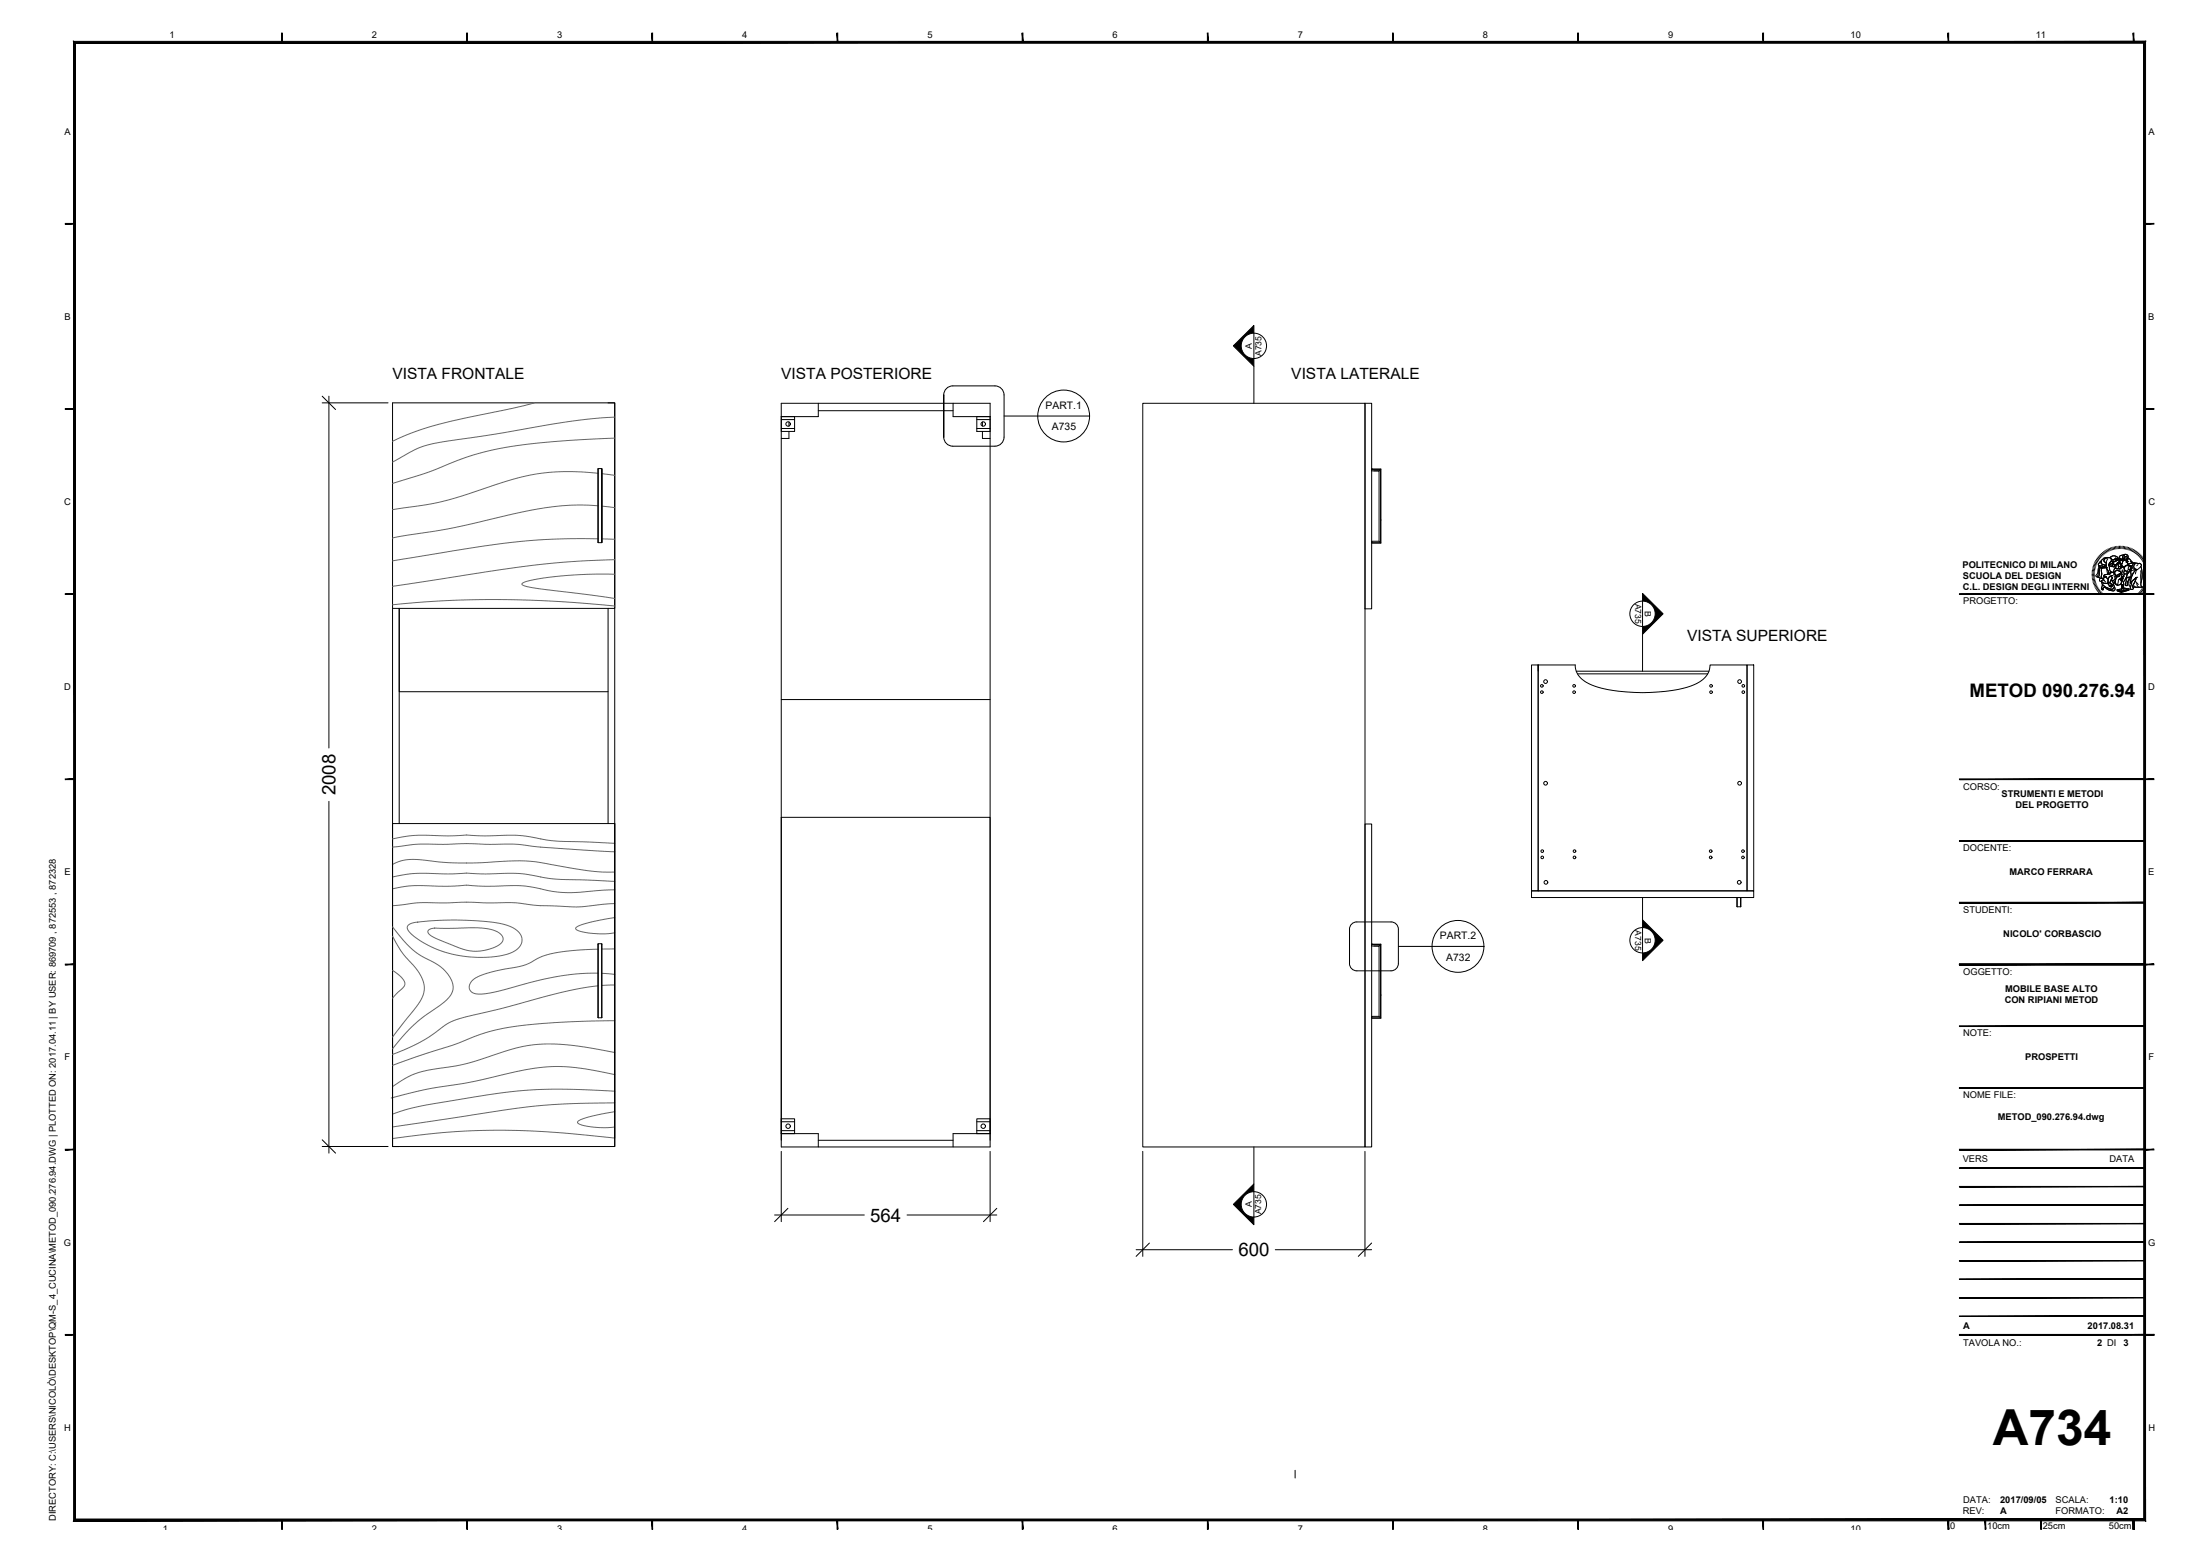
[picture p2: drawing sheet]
<svg xmlns="http://www.w3.org/2000/svg" width="594mm" height="420mm" viewBox="0 0 594 420" stroke-linecap="round" stroke-linejoin="round" font-family="sans-serif">
<!-- layer: Livello 1 -->
<g fill="none" stroke="#000" stroke-width=".27">
<path d="M164.2 108.8h1.8v200.8M211 108.9h56.4v200.8h-56.4zM211 113.3h3.6M211 115.7h3.6M211.1 112.5h3.5v4h-3.6M213 116.5v1.9h-2M213 113.9v1.2M221 108.9v3.6h-10M221 110.9h36.4M257.4 108.9v3.6h10M263.8 113.3h3.6M263.8 115.7h3.6"/>
<path d="M265.3 116.5v1.9h2.1M265.3 113.9v1.2M267.3 112.5h-3.5v4h3.6M308.6 108.9h60v200.8h-60zM368.6 108.9h1.8v55.5h-1.8zM161.6 126.5v20M162.5 126.5v20M162.5 126.6h-1.1v13v6.8h1.1M162.5 126.6v19.8M370.4 126.6h2.5v20h-2.5v-.4h2M370.4 126.6h.1M370.4 126.8h2.4v19.8h-2.4"/>
<path d="M370.4 126.6v.5h2l.5-.5M371 127.1h1.4v19.1l.5 .4M372.9 140.4h.1M564.9 155.1h.7M564.9 154.7l.7 .1M564.9 154.4h.7M565 154l.6 .1M565 153.7l.7 .1M565.1 153.3l.7 .2M565.2 153l.6 .2M565.3 152.6l.6 .3M565.4 152.3l.7 .3"/>
<path d="M565.6 152l.6 .3M565.6 155.4l-.7 .1M565.6 155.8h-.7M565.6 156.1l-.6 .1M565.7 156.4l-.7 .1M565.7 151.7l.6 .3M565.8 156.7l-.7 .2M565.8 157l-.6 .2M565.9 151.3l.6 .4M565.9 157.3l-.6 .3M566 157.6l-.6 .3M566.1 151l.6 .4"/>
<path d="M566.2 157.9l-.6 .3M566.3 150.7l.5 .4M566.3 158.2l-.6 .3M566.5 158.5l-.6 .4M566.5 150.4l.5 .5M566.6 158.8l-.6 .4M566.7 150.2l.5 .4M566.8 152.7h.1M566.8 152.7l.1 .5M566.8 159.1l-.6 .4M566.9 153.2l-.1-.5 .7 .1a.83 .83 0 0 0 1.2-.1l.1 .6M566.9 153.2h.1"/>
<path d="M566.9 149.9l.5 .5M567 153.2l-.3 .6-.1 1.3-.4 .7 .4 .1M567 153.2h.1M567 153.2l-.3 .2-.3 1.3-.5 .8 .3 .3M567 153.2l1.8 .1M567 159.3l-.5 .5M567.2 151.7l.2-.2v.3a.81 .81 0 0 0 .9 .8l.4 .1-.2 .1a.74 .74 0 0 1-1 0l-.4 .1a.51 .51 0 0 1-.5-.5 .51 .51 0 0 1 .4-.5zM567.2 149.7l.5 .4M567.2 159.6l-.5 .4M567.2 153.3h.5l-.3 .6 .1 2.1-.2 .1a.43 .43 0 0 1-.6-.1 .43 .43 0 0 1 .1-.6l.1-1.4zM567.2 153.3l-.3 .6v1.4l-.3 .6 .8 .2M567.4 151.5l-.5 .5a.44 .44 0 0 0-.3 .6 .44 .44 0 0 0 .5 .3l.6-.1a.65 .65 0 0 0 1-.1"/>
<path d="M567.4 159.8l-.5 .5M567.4 156.9h.1M567.4 156.9h.1a1.23 1.23 0 0 0 1.8 .5M567.5 149.4l.4 .5M567.5 156.9a1.21 1.21 0 0 0 1.8 .5M567.5 156.1h.1M567.6 151.2l.5-.5 1.3-.1a.99 .99 0 0 0-1.2 1l.6 .3-.1 .8-.6-.2a.66 .66 0 0 1-.7-.7zM567.6 157.2l.1 .6 .7 .6 2 .9M567.6 157.2l.7 .3 1-.1 .3 1 .3-.2 .2 .3-.1-.5 .3 .4v-.3M567.6 157.2h.1M567.7 153.3l-.3 .6 .1 2.2M567.7 149.2l.5 .5"/>
<path d="M567.8 157.9l-.1 .2a.85 .85 0 0 0 0 1.2l.3-.2-.2-.1a.49 .49 0 0 1 .5-.4 .49 .49 0 0 1 .5 .3l.8 .5a1.04 1.04 0 0 0 1.5-.2l-.2-.7M567.8 157.9l.7 .6 1.4 .6 .7-.1 .3-.5a.65 .65 0 0 1 .1 .9 .65 .65 0 0 1-1 .1l-1.2-.6a.44 .44 0 0 0-.5-.3 .44 .44 0 0 0-.4 .4v.2l-.2 .1a.82 .82 0 0 1 0-1.2zM568 156.3h-.1a.5 .5 0 0 0-.7-.1 .5 .5 0 0 0 0 .8 .72 .72 0 0 1 .8-.4 .72 .72 0 0 1 .6 .5v.1M568 149l.4 .5M568.3 148.8l.4 .5M568.4 150.9l.8-.3a.73 .73 0 0 1 1 .5 .73 .73 0 0 1-.6 .9l-.2 .5 .1 .4a1.43 1.43 0 0 0 .6 1.5l.2 .2-.5 .1-.1 .3-.4-.1 .1-.5-.6-1.1v-1.3a.65 .65 0 0 1-.6-.5 .65 .65 0 0 1 .2-.6zM568.5 155.6l.8 .8M568.6 155.7l-.6 .5 .1 .4M568.6 155.7l.7 .7 .1-.2a.53 .53 0 0 1 .5-.6 .53 .53 0 0 1 .5 .6l-.4 .5 .4 .1M568.6 155.7h.1M568.6 155.7l.1 .2a.73 .73 0 0 1 .5 1l.1 .5M568.6 155.7l-.6 .5 .1 .4-.7 .3"/>
<path d="M568.6 148.6l.3 .5M568.6 152.7l-.5-.2a.67 .67 0 0 1-.7-.7l.1-.5 .5-.5 .8-.3a.82 .82 0 0 1 1.1 .2 .82 .82 0 0 1-.1 1.1 .92 .92 0 0 0-.2 1.4 1.1 1.1 0 0 0 .7 1.4l-.5 .1M568.8 153.3h.1M568.8 153.3l.6 1.1v.5l-.4 .2a.72 .72 0 0 0-.9 .6l.2 .2-.3 .4-.5-.2M568.8 153.3a1.02 1.02 0 0 0-1.3 .5v2.3M568.9 148.4l.3 .6M568.9 153.6l.3 1.4M569.2 150.9l-.4 .9v1.3l.6 1.3v.5l.3 .1 .1-.3M569.2 148.2l.3 .6M569.3 157.4v-1a.59 .59 0 0 1 .4-.8 .59 .59 0 0 1 .7 .5l-.7 1.3 .8 .7-.4-.1 .2 .4-.3-.4M569.3 157.4h.1M569.3 157.4l.1 .4 .3 .3-.1 .3 .3-.2"/>
<path d="M569.3 154.9l-.3 .2a.6 .6 0 0 0-.6 .1 .6 .6 0 0 0-.2 .6l.1 .1M569.4 150.6a1.01 1.01 0 0 0-1.2 1l.5 .3M569.6 148.1l.2 .6M569.7 155.7a.47 .47 0 0 1 .7 .1 .47 .47 0 0 1-.3 .7l-.4 .9 .8 .7-.4-.2 .2 .5-.3-.4 .1 .5-.2-.3-.3 .2 .1-.3-.4-.5v-1.2zM569.7 152.4a.56 .56 0 0 0 .8 .6M569.8 150.6h.1M569.8 150.6l.7-.5 1.1 .2a.3 .3 0 0 1 .3 .4 .3 .3 0 0 1-.5 .1l-.1-.1-.6 .4-.6-.1M569.8 154.7h.1M569.8 154.7l-.1 .3-.7 .1a.72 .72 0 0 0-.9 .6l.2 .2 .3-.2M569.9 158.2h.1M569.9 147.9l.2 .7M570 158l.1 .5-.2-.3"/>
<path d="M570 158h.1M570 150.4l1-.3 .8 .4a.22 .22 0 0 1 .1 .2 .22 .22 0 0 1-.3 .2l-.3-.2-.5 .4h-.3l-.7-.5zM570 156.8l-.3 .6 .8 .7-.4-.2 .2 .2M570 156.8h.1M570.1 156.7l.3 .1M570.1 156.7l-.1 .1M570.1 156.7h.1M570.1 156.7l.3 .1 .4 1a.79 .79 0 0 1 0 1 .79 .79 0 0 1-.9 .3l-1.5-.7-.7-.6-.1-.6M570.2 147.8l.2 .7M570.3 158.1h.1M570.3 155.4l-.5 .2M570.3 155.4h.1"/>
<path d="M570.3 155.4h.2M570.3 154.5l-.5 .2M570.3 154.5h.1M570.3 154.5l.6 .3M570.3 154.5l.7 .3 .4 .9M570.4 152.1h.1M570.4 152.1l.3 .3M570.4 156.8h.1M570.4 156.8l.4 1a.79 .79 0 0 1 0 1 .79 .79 0 0 1-.9 .3M570.4 152.1l-.7 .3a.59 .59 0 0 0 .8 .6l-.2-.3 .3-.3M570.4 152.1l-1 .5M570.5 152.4l.8 .1-.3 .1a.38 .38 0 0 1-.4 .5 .38 .38 0 0 1-.2-.6z"/>
<path d="M570.5 152.1l.2 .3M570.5 151.9h.1M570.5 151.9l-.1 .2M570.6 147.7l.1 .7M570.6 152.4h.1M570.6 151.5l-.9 .4-.3 .7 1-.5M570.6 151.5h.1M570.6 151.5l-.1 .4M570.6 151.5l-.3 .5M570.7 152.4h.1M570.7 155.1l.8 .4M570.8 152.4a.33 .33 0 0 0-.4 .3 .33 .33 0 0 0 .4 .3 .33 .33 0 0 0 .2-.4l.3-.1h-.6"/>
<path d="M570.9 155.5l.2 .5-.1 .5M570.9 154.8h.1M570.9 154.8l.6 1M570.9 154.7l.2-.4a.9 .9 0 0 1 1.3 0l.2 .3a.26 .26 0 0 1 .1 .4 .26 .26 0 0 1-.4 0l-.9 .4M570.9 147.6l.2 .7M570.9 157.4l.8 .6M571 154.4l.5-.4 .6 .1 .5 .4a.3 .3 0 0 1 .1 .4 .3 .3 0 0 1-.4 .1l-.3 .2a.51 .51 0 0 1-.6 .3 .51 .51 0 0 1-.4-.5zM571 156.5l-.6 .3M571 156.5h.1M571.1 151.4l.1 .1M571.2 151.5h.1M571.2 151.5l-.2 .2-.4-.2-.6 .1"/>
<path d="M571.2 151l.2 .2M571.2 153.3h.1M571.2 153.3l-.4 .6v.8M571.2 156.7l.1 1M571.3 147.6l.1 .6M571.3 157.7h.1M571.3 151.1v.1M571.3 151.4h.1M571.3 151.4l-.3 .3-.4-.2-.5 .1M571.4 155.4l1.1-.4-.1 .5-.5 .2-.5-.1zM571.4 156.2l-.3 .9-.4 .5M571.4 155.7h.1"/>
<path d="M571.4 155.7v.5l-.4 .3M571.4 155.7l-.2 1.1-.3 .5 .4 .4a.94 .94 0 0 0 1.4 .1h.1M571.5 155.8h.1M571.5 155.8l-.2 .5-.3 .2M571.6 151.3l.8-.2a.31 .31 0 0 1 .1 .5 .31 .31 0 0 1-.5-.2zM571.6 147.5l.1 .7M571.6 150.9l-.3 .5M571.6 150.9h.1M571.6 150.9l-.2 .6h-.2M571.6 150.9l-.3-.2-.5 .4-.7-.2-.1 .7M571.6 152.1l.5-.2 .4 .1 .6 1a.22 .22 0 0 1-.1 .3 .22 .22 0 0 1-.3-.1 .22 .22 0 0 1 .1-.3l-.2-.7a.44 .44 0 0 0-.6-.1 .44 .44 0 0 0 0 .6v.1a.43 .43 0 0 1 .2 .5 .43 .43 0 0 1-.4 .3h-.2a.34 .34 0 0 1-.4-.3 .34 .34 0 0 1 .2-.4zM571.7 151.2l-.1 .1h.3a.36 .36 0 0 0 .4 .3 .36 .36 0 0 0 .3-.4l-.2-.1 .1 .2"/>
<path d="M571.7 151.2h.1M571.7 151.2h.7M571.7 159.3l2-.5 1.2 .3-2.1 .5zM571.7 159.3l1.1 .3v.3l-1.1-.3zM571.7 159.3h.1M572 151.9h.1M572 151.9l-.4 .3-.2 .7a.42 .42 0 0 0-.1 .6 .42 .42 0 0 0 .6 .1l.2-.5a.73 .73 0 0 1 0-1.1l.6 .3M572 147.5v.7M572 151.9l.6 .1 .5 1a.23 .23 0 0 1-.2 .3 .23 .23 0 0 1-.2-.3M572 152l.6 .1 .2 .6a.64 .64 0 0 1-.1 .6 .64 .64 0 0 1-.6 .2l-.3-1.1zM572 151.1l.4 .1M572 151.1h.1"/>
<path d="M572 151.1l.1-.3a.53 .53 0 0 1 .8 .5l-.3 .1-.1-.3-.1 .1M572 151.1l.1-.2a.51 .51 0 0 1 .5-.1 .51 .51 0 0 1 .3 .5l-.3 .1M572.1 155.6h.1M572.1 156.4l-.4 1.6 1.1-.2M572.1 155.2l.2 .1M572.2 155.5h.1M572.2 155.3h.1M572.3 152.3h.1M572.3 152.2l-.2 .2M572.3 147.5v.6M572.4 151.2h.1M572.4 153.6v.7"/>
<path d="M572.5 151.3h.1M572.5 155l-.2 .5a.5 .5 0 0 1-.8-.1M572.5 152.1l.3 .3-.2 .1M572.7 147.5v.6M572.7 152.6l-.1 .1M572.8 153.3l-.3 .2h-.4M572.8 152.4a.41 .41 0 0 1-.1 .6 .41 .41 0 0 1-.6-.1M572.8 157.8h.1M572.8 159.8h.1M572.8 159.6l2.1-.5v.2l-2.1 .7zM572.8 159.6v.3M572.9 151.3h.1"/>
<path d="M572.9 159l.8-.2 1.2 .3-2.1 .5-1.1-.3v.3l1.1 .4 2.1-.7v-.2M572.9 159h.1M572.9 159l-1.2 .3M572.9 151.3l.2-.1 .1 .6-.3 .6M572.9 151.3l.1-.1a.91 .91 0 0 1-.1 1.2l.1 .4M572.9 155.8h.1M572.9 155.8l-.1 .2a.22 .22 0 0 1-.1 .4 .22 .22 0 0 1-.3-.1l.2 .3a.23 .23 0 0 1 .3 0 .23 .23 0 0 1 0 .3l.2-.2-.3 1.1M572.9 155.8l.4-.1-.1 .6M572.9 156.4v.5l.2-.2M572.9 155.8l-.2 .5-.3 .1 .3 .2h.2M572.9 155.8l-.1 .2a.22 .22 0 0 1-.1 .4 .22 .22 0 0 1-.3-.1l.2 .3h.3v.4l.3-.7M573 158.5h.1"/>
<path d="M573 150.9l.1 .4M573 147.5v.7M573.1 153.1l.5 .2M573.1 156.2l-.1 .2-.1-.2M573.1 153.9l-.1 1.3M573.2 157.9l.2-.1 .1 1.1-.3-.6-.3 .7zM573.2 157.9l.2-.1 .2 1.4-.4-.9-.4 1.1zM573.2 156.3h.1M573.2 155l-.3 .4v.4M573.3 155.7h.1M573.3 155.7l-.4 .1M573.4 153.9l-.5 .9"/>
<path d="M573.4 147.5l-.1 .7M573.4 149.9l-.2 .7 .1 .9 .1-.1 .1-.5a.61 .61 0 0 1 .8-.6l.2 .4-.4 1 .1 .2 .2-.2M573.4 149.9l-.5 .1a.62 .62 0 0 0-.6 .7l.5 .3 .1 .3M573.4 149.9h.1M573.4 149.9l-.3 .8 .2 .8 .1-.1 .1-.5M573.4 149.9l.4-.2 .7 .2 .2 .4-.3 1.4M573.4 149.9l-.5 .1a.62 .62 0 0 0-.6 .7M573.5 150.9h.1M573.5 150.9a.41 .41 0 0 0 .3 .4 .41 .41 0 0 0 .4-.2v.8l.2-.2M573.5 150.9l.3 .4 .4-.2M573.5 149.8l.7-.1 .5 .5-.1 .8-.4 .9v-.8l.3-.4-.2-.5-.3 .2a.78 .78 0 0 0-.6 1l-.1 .1-.2-.8zM573.7 150.7h.2"/>
<path d="M573.7 153l.1-.1a.93 .93 0 0 1 1.2-.1 .6 .6 0 0 1 .8 .3 .6 .6 0 0 1-.4 .8 1.02 1.02 0 0 1-1.1 .6l-.7-.7zM573.7 155l.8-.1-.6 1.6a1.5 1.5 0 0 0-.5 1.5l-.2-.1-.3 .6-.1-.9zM573.7 155l-.9 2.5 .2 1M573.7 150.4l.6-.2 .2 .5-.3 .4a.4 .4 0 0 1-.4 .2 .4 .4 0 0 1-.3-.4zM573.8 154a.62 .62 0 0 0-.1 1l.9-.2 .4-.5M573.8 147.6l-.2 .6M573.8 151.1l.1 .1M573.8 154h.1M573.8 154v.1a.66 .66 0 0 0-.1 .9l-.4 .7M573.8 150.7v.1M573.8 154l-.1-1-.7-.2 .1 .4-.5 .4h-1.1l-.3-.3-.2 .3-.2 1.1 .1 .1 .6-.7h.5l.5 .2 .1 .3a.28 .28 0 0 1 .2 .3 .28 .28 0 0 1-.3 .2l-.1 .4-.4 .3-.6-.4M573.8 151l.1 .1"/>
<path d="M573.9 157.9h.1M574.1 147.6l-.1 .7M574.1 156.1h.1M574.1 150.9h.2M574.1 156l-.2 1.9M574.2 150.9h.1M574.2 156l.8-.1-.5 1.3 .1 .8-.3 .1-.4-.1zM574.4 151.7v.2a.49 .49 0 0 0 .3 .4 .49 .49 0 0 0 .6-.2l.5-.1-.2-.3M574.4 151.7h.1M574.4 151.7l.2-1 .7 .5 .3 .5M574.4 151.7v.2a.35 .35 0 0 1 .3 .3 .35 .35 0 0 1-.2 .3v.1M574.4 151.7l.4 .6"/>
<path d="M574.4 154.1l.1 .1M574.5 147.7l-.2 .7M574.5 152.6h.1M574.5 152.6l-.8 .4M574.5 152.6l.2 .1M574.5 154.9l-.6 1.6a1.5 1.5 0 0 0-.5 1.5M574.6 154.1l-.3 .1M574.6 150.7l.7 .5 .3 .5M574.6 154.4h.1M574.7 152.7h.1M574.8 147.8l-.2 .6M575 155.9h.1"/>
<path d="M575 155.9l-.8 .1M575 155.9l-.5 1.3 .1 .8-.6 .1-.1-.2M575 154.3h.1M575 154.3l-.5 .6-.3 1.1M575.1 147.9l-.2 .7M575.2 153.8l-.1 .3M575.2 152.8l.3 .1 .2 .3M575.2 151.6l.6 .4M575.3 153.9l-.3 .4M575.3 153.9h.1M575.3 153.9l.2 .1-.1 .8a.7 .7 0 0 1-.3 1.1h-.1M575.4 155.9h-.4"/>
<path d="M575.4 157.2l-.1 .3 .2 .1M575.5 148l-.3 .7M575.5 154v1.3l-.3 .9a1.87 1.87 0 0 0-.1 2.1l.2 .2M575.6 151.7h.1M575.7 157l1.1-1-.6 1.6a1.28 1.28 0 0 0-.1 1.4l-.2 .1a.45 .45 0 0 1-.7-.1 .45 .45 0 0 1 .2-.6zM575.7 153a1.04 1.04 0 0 1 .6-.9 1.04 1.04 0 0 1 1.1 .1 .56 .56 0 0 1 .8 .2 .56 .56 0 0 1-.3 .8l-.3 .2a1.09 1.09 0 0 1-1.9-.2M575.7 153.2l-.4 .6a.69 .69 0 0 1-.5 .7 .69 .69 0 0 1-.8-.3 .75 .75 0 0 1 0-1.3l.5-.2a.33 .33 0 0 1 .4 .2 .33 .33 0 0 1-.2 .4v.3a.22 .22 0 0 0 .2 .2 .22 .22 0 0 0 .3-.1l.2-.4-.2-.5-.6-.2-.9 .4-.1 .5M575.8 154.8v.5M575.8 152h.1M575.8 148.2l-.3 .6M576 158.5h2.4M576.1 148.3l-.3 .6"/>
<path d="M576.2 153.9l-.9 .1M576.2 158.2l.6 .4M576.3 152.1h.1M576.3 152.1l-.6 .9-1-.3M576.3 152.1a2.35 2.35 0 0 0-1.8 .5M576.4 148.5l-.3 .6M576.4 152a2.49 2.49 0 0 0-1.9 .6M576.6 156.9l.8 .9M576.7 153.9a6.7 6.7 0 0 0-1.4 3.5l1.5-1.4M576.7 152.1a.92 .92 0 0 0-.5 1 .92 .92 0 0 0 .9 .7M576.7 148.7l-.3 .6M576.8 156l-.6 1.7a.5 .5 0 0 0-.3 .7 .5 .5 0 0 0 .8 .2l1.7-.1"/>
<path d="M576.8 156l-1.5 1.4a5.9 5.9 0 0 1 1.5-3.5l.3-.1a.88 .88 0 0 1-.8-1.1 .88 .88 0 0 1 1.3-.5 .51 .51 0 0 1 .6 .2 .51 .51 0 0 1-.1 .6l.3 1.1a8.1 8.1 0 0 1-.3 3.7l.3 .7M576.8 156h.1M576.8 156l-.6 1.6a1.3 1.3 0 0 0-.1 1.4l-.2 .1a.46 .46 0 0 1-.7 0 .46 .46 0 0 1 .2-.7l.3-1.4M576.9 153.9l-.3 1.1M577 157.4l.2 .8 .5 .4M577 148.9l-.4 .6M577.3 155.9l-.5 .1M577.3 152.5l-.3 .3M577.3 149.1l-.4 .6M577.6 160l.5 .4M577.6 149.3l-.5 .6M577.8 159.7l.5 .5"/>
<path d="M577.9 149.6l-.5 .5M578 159.5l.5 .4M578.1 154.1v3.3M578.1 149.8l-.5 .5M578.1 153a9.5 9.5 0 0 1 0 5l.3 .5M578.2 159.2l.6 .4M578.3 150.1l-.5 .5M578.4 158.5h.1M578.4 159l.6 .3M578.6 158.7l.5 .3M578.6 150.4l-.6 .4M578.7 158.4l.6 .3"/>
<path d="M578.8 150.7l-.6 .4M578.9 158.1l.6 .3M579 151l-.6 .3M579 157.8l.6 .3M579.1 157.5l.7 .2M579.2 151.3l-.6 .3M579.2 157.2l.7 .2M579.3 156.9l.7 .2M579.3 151.6l-.6 .3M579.4 156.6l.7 .1M579.4 156.2l.7 .2M579.5 155.9l.7 .1"/>
<path d="M579.5 151.9l-.6 .3M579.5 155.6h.7M579.5 155.3l.7 .1M579.6 152.2l-.6 .3M579.8 152.6l-.7 .2M579.9 152.9l-.7 .2M580 153.2l-.7 .2M580.1 153.6l-.7 .1M580.1 153.9l-.6 .1M580.2 154.3l-.7 .1M580.2 154.7h-.7M580.2 155h-.7"/>
<path d="M106 164.3h60v-55.5h-60v200.8h1.8M164.2 164.3v58.1M413.6 179.6h1.8v61h-1.8zM415.4 179.6h10a6 6 0 0 0 4.5 5.4l2.6 .8 2.7 .6 6.7 .6 7.8-.3 4.9-.9a9.1 9.1 0 0 0 6.8-4.4l.4-1.8h10v61h-56.4zM415.4 179.6v1.6M471.8 179.6h1.8v61h-1.8zM567.6 160.1l-.4 .5M567.9 160.3l-.5 .5M568.1 160.5l-.4 .5M568.4 160.7l-.4 .6M568.6 160.9l-.3 .6M568.9 161.1l-.3 .6"/>
<path d="M569.2 161.2l-.3 .6M569.5 161.4l-.3 .6M569.8 161.5l-.3 .7M570.1 161.7l-.3 .6M570.4 161.8l-.2 .6M570.7 161.9l-.2 .6M571 161.9l-.1 .7M571.3 162l-.1 .7M571.7 162l-.1 .7M572 162.1l-.1 .7M572.3 162.1v.7M572.6 162.1v.7"/>
<path d="M573 162.1v.7M573.3 162.1l.1 .6M573.6 162l.1 .7M573.9 162l.2 .6M574.2 161.9l.2 .7M574.6 161.8l.1 .7M574.9 161.7l.2 .7M575.2 161.6l.2 .6M575.5 161.5l.3 .6M575.8 161.3l.3 .6M576 161.2l.4 .6M576.3 161l.4 .6"/>
<path d="M576.6 160.8l.4 .6M576.9 160.6l.4 .6M577.1 160.4l.4 .5M577.3 160.2l.5 .5M164.2 186.8h-56.4v-22.5v58.1M211 188.9h56.4M425.7 181.2h35.8M426 182h35.1M106 222.4h60v87.2h-60zM166 222.3v85M211 220.7h56.4v87.2M368.6 222.5h1.8v87.2h-1.8z"/>
<path d="M161.4 254.9h1.1v19.9l-1.1-.1zM161.6 254.8v20M162.5 254.8v20M370.4 254.9h2.5v20h-2.5v-.5h2M370.4 254.9h.1M370.4 255h2.4v19.8h-2.4M370.4 254.9v.5h2l.5-.5M371 255.4h1.4v19l.5 .5M413.6 240.6h60v1.8h-60zM469.1 244.9h.9M469.1 242.4v2.5M470 244.9l.1-2.5h-1.1l.1 2.5"/>
<path d="M470 242.4v2.5M372.9 268.6v.1M211 302.1h3.6v4M211 306.1h10v3.6M211 302.9h3.6M211 305.3h3.6M221 307.9h36.4M263.8 302.9h3.6M263.8 305.3h3.6M267.4 302.1h-3.6v4M267.4 306.1h-10v3.6"/>
<circle cx="212.8" cy="114.5" r=".6"/>
<circle cx="265.5" cy="114.5" r=".6"/>
<circle cx="416.4" cy="186.9" r=".35"/>
<circle cx="416.4" cy="185.2" r=".35"/>
<circle cx="417.4" cy="184" r=".5"/>
<circle cx="425.1" cy="185.2" r=".35"/>
<circle cx="425.1" cy="186.9" r=".35"/>
<circle cx="462" cy="185.2" r=".35"/>
<circle cx="462" cy="186.9" r=".35"/>
<circle cx="469.8" cy="184" r=".5"/>
<circle cx="470.8" cy="186.9" r=".35"/>
<circle cx="470.8" cy="185.2" r=".35"/>
<circle cx="417.4" cy="211.5" r=".5"/>
<circle cx="469.8" cy="211.5" r=".5"/>
<circle cx="416.5" cy="229.8" r=".35"/>
<circle cx="416.5" cy="231.5" r=".35"/>
<circle cx="417.5" cy="238.3" r=".5"/>
<circle cx="425.2" cy="229.8" r=".35"/>
<circle cx="425.2" cy="231.5" r=".35"/>
<circle cx="461.9" cy="229.8" r=".35"/>
<circle cx="461.9" cy="231.5" r=".35"/>
<circle cx="469.7" cy="238.3" r=".5"/>
<circle cx="470.7" cy="229.8" r=".35"/>
<circle cx="470.7" cy="231.5" r=".35"/>
<circle cx="212.8" cy="304.1" r=".6"/>
<circle cx="265.5" cy="304.1" r=".6"/>
</g>
<g fill="none" stroke="#666" stroke-width=".27">
<path d="M144.3 108.8l-6.7 1.6a189.7 189.7 0 0 0-24.6 5.8l-7 3M166 118.3a200.7 200.7 0 0 0-30.6 2.7 77.5 77.5 0 0 0-18.4 6l-11 3.5M166 112.6a253.3 253.3 0 0 0-30.9 4.4l-9.9 1.5a45.7 45.7 0 0 0-13 2.9l-6.2 3.4M161.4 136.6a69 69 0 0 0-22.9 2.2 250.5 250.5 0 0 1-31.7 6.3l-.8 .2M161.4 127.8a57.9 57.9 0 0 0-28.1 3.2l-3.4 1.2a93 93 0 0 1-23.2 5.3l-.7 .1M162.5 136.7l3.5 .4M162.5 127.9l3.5 .5M161.4 145.5a182.4 182.4 0 0 0-38.8 3.2l-16.6 2.8M162.5 145.5l3.5 .1M166 151.1a246 246 0 0 0-38.2 3.9l-21.8 3.3M166 155.1l-6.1-.1-6.3 .3-5 .5-5 .8a3.5 3.5 0 0 0-2.7 1.2 8.9 8.9 0 0 0 4.7 1.2l20.4 2.6M106 163.3l.8-.1a282.3 282.3 0 0 1 59.2 .4"/>
<path d="M106 236.8l4.9-.9 3.8-.1a73.8 73.8 0 0 0 11.3 0 87.6 87.6 0 0 0 12.6 0l3.1 .2a62.4 62.4 0 0 0 16.4 1.6l7.9 .4M106 240h.2a35.8 35.8 0 0 1 12.3-.7l7.9-.3a109.3 109.3 0 0 0 13.9 .1l5.4 .8a32.9 32.9 0 0 0 14.5 .7l5.8-.3M106 226.5l4.3-.8a57.3 57.3 0 0 1 10.7 0 51.6 51.6 0 0 1 10 0h2.5a40.5 40.5 0 0 1 8.2 0 62.4 62.4 0 0 0 16.4 1.6l7.9 .4M106 228.7l2.5-.2a43.9 43.9 0 0 1 11.2-.5l6.3-.2 7.5 .2a53.7 53.7 0 0 1 12.5 .7l20 1.3M125.9 233l14.3-.6 3.6 .2 3.5 .5a127.2 127.2 0 0 0 14.3 2.3l4.4 .1M126.1 233a105.6 105.6 0 0 1-14.1-.9 11.1 11.1 0 0 0-6.1 1.3M106 252.8l2 3.6 1.8 2.3a13.7 13.7 0 0 1 4.8 7.5v.5a9.3 9.3 0 0 1-2.9 6.1l-5.7 7.2M106 250.3l.9 1.2a23.2 23.2 0 0 0 10.6 8.6 8.7 8.7 0 0 1 4.9 6.7 6.8 6.8 0 0 1-3.5 4.6 43.6 43.6 0 0 0-12.9 11.8M110.3 249.8l.6-.4a63.5 63.5 0 0 1 16.7-.8 25.5 25.5 0 0 1 11.3 2.1 3.3 3.3 0 0 1 2.1 3.3 3.3 3.3 0 0 1-2.4 3 28 28 0 0 1-16.7 .6 23.2 23.2 0 0 1-11.6-6.2l-.1-.2a1 1 0 0 1 .1-1.4zM115.7 251.1l.3-.2a5 5 0 0 1 3-.2h3.7a28.2 28.2 0 0 1 11 .7 2.39 2.39 0 0 1 2.1 2.7 8.7 8.7 0 0 1-6.7 2.7h-1.8l-1.7-.3-4.9-1.9a13.1 13.1 0 0 1-4.9-2.5l-.3-.5zM161.4 256.3l-8 .5a21.4 21.4 0 0 0-10.9 3.5l-2.1 .7a43.7 43.7 0 0 0-11.1 2.6 3.2 3.2 0 0 0-2.5 3.5 3 3 0 0 0 3.5 1.3l4-.7 6-1.6a72.4 72.4 0 0 1 21.1-3.3M166 244l-2.4 .1a69.4 69.4 0 0 1-16.1 .5l-5.2-.4a40.2 40.2 0 0 0-10.3-.4l-5.2-.2-8.2 .2a67.8 67.8 0 0 0-12.6 .8"/>
<path d="M166 256.2l-3.5 .1M166 247.8l-1.9 .3a23.6 23.6 0 0 0-8.6 2.4v.3a6.9 6.9 0 0 0 4.3 1.2l3.6 .2 2.6-.3M106 262a5.9 5.9 0 0 1 3.3 3.6l-.3 .9-3 3M161.4 266.2a176 176 0 0 0-24.8 5.8l-4.4 1.1a42.1 42.1 0 0 0-11.6 3.5l-4.2 3.1-2.7 1.6-3.3 1.6-4.4 1.8M162.5 262.8l3.5 .3M166 275.6l-3.3 .1a216.5 216.5 0 0 0-22.8 1.3l-2.8 .5a54.9 54.9 0 0 0-14.2 4.5l-7.9 2.5-9 3.2M166 266l-3.5 .1M166 294.6a144.3 144.3 0 0 0-32.1 .7l-19.7 3.3-4.6 1-3.6 1.2M166 297.8a188.5 188.5 0 0 0-37.6 3.1l-22.4 3.4M166 284.2a104.2 104.2 0 0 0-14.6-2.2 39.4 39.4 0 0 0-17.8 2.8l-4.7 1.5a59.9 59.9 0 0 1-12.4 2.5l-4.7 1.2a25.2 25.2 0 0 0-5.8 3.4M166 290.2a56.9 56.9 0 0 0-19.9-2l-1 .1a165.5 165.5 0 0 0-16.9 3.7l-9.5 1.5a99.3 99.3 0 0 0-13.1 3M166 307.3a223.7 223.7 0 0 0-45.1-1.6l-14.9 1.7"/>
<path d="M166 300.2l-2.5 .4a21 21 0 0 0-7.5 2.2 .54 .54 0 0 0 .1 .6 .54 .54 0 0 0 .5 .2 22.9 22.9 0 0 0 9.4 .7"/>
</g>
<path d="M554.1 160.4v4.3h30.2zM554.1 164.7h30.2z" fill="#fff"/>
<path d="M554.1 164.7h30.2zM554.1 160.4l30.2 4.3h-30.2z" fill="none" stroke="#fff" stroke-width=".27"/>
<path d="M554.1 160.4l30.2 3.9-5.2-3.9zM554.1 160.4l30.2 4.3v-.4z" fill="#fff"/>
<path d="M554.1 160.4h25l5.2 3.9zM554.1 160.4l30.2 3.9v.4z" fill="none" stroke="#fff" stroke-width=".27"/>
<path d="M579.1 145.9l5.2 1.4-5.2 13.1 5.2 3.9v-18.4zM579.1 145.9v14.5l5.2-13.1z" fill="#fff"/>
<path d="M579.1 145.9h5.2v1.4zM579.1 145.9l5.2 1.4-5.2 13.1zM584.3 145.9h-5.2v14.5h-25v4.3h30.2M584.3 147.3v17l-5.2-3.9z" fill="none" stroke="#fff" stroke-width=".27"/>
<g fill="#000">
<path d="M19.9 11.2l.5 399v-398.5zM19.9 11.2l.5 399-.5 .5zM20.4 410.2l-.5 .5 559-.5zM19.9 410.7l559-.5 .5 .5zM578.9 11.7v398.5l.5 .5zM578.9 11.7l.5-.5v399.5zM20.4 11.7h558.5l.5-.5zM19.9 11.2h559.5l-559 .5z"/>
<path d="M76 8.9l.2 2.5v-2.5zM76 8.9v2.5h.2z"/>
<path d="M126 8.9l.2 2.5v-2.5zM126 8.9v2.5h.2z"/>
<path d="M176 8.9l.2 2.5v-2.5zM176 8.9v2.5h.2z"/>
<path d="M226 8.9l.2 2.5v-2.5zM226 8.9v2.5h.2z"/>
<path d="M276 8.9l.2 2.5v-2.5zM276 8.9v2.5h.2z"/>
<path d="M326 8.9l.2 2.5v-2.5zM326 8.9v2.5h.2z"/>
<path d="M376 8.9l.2 2.5v-2.5zM376 8.9v2.5h.2z"/>
<path d="M426 8.9l.2 2.5v-2.5zM426 8.9v2.5h.2z"/>
<path d="M476 8.9l.2 2.5v-2.5zM476 8.9v2.5h.2z"/>
<path d="M526 8.9l.2 2.5v-2.5zM526 8.9v2.5h.2z"/>
<path d="M576 8.9l.2 2.5v-2.5zM576 8.9v2.5h.2z"/>
<path d="M17.6 60.3v.2l2.5-.2zM17.6 60.5h2.5v-.2z"/>
<path d="M579.1 60.5h2.5v-.2zM579.1 60.3v.2l2.5-.2z"/>
<path d="M17.6 110.3v.2l2.5-.2zM17.6 110.5h2.5v-.2z"/>
<path d="M579.1 110.5h2.5v-.2zM579.1 110.3v.2l2.5-.2z"/>
<path d="M17.6 160.3v.2l2.5-.2zM17.6 160.5h2.5v-.2z"/>
<path d="M529.1 160.3v.2l50-.2zM529.1 160.5h50v-.2z"/>
<path d="M579.1 160.5h2.5v-.2zM579.1 160.3v.2l2.5-.2z"/>
<path d="M17.6 210.3v.2l2.5-.2zM17.6 210.5h2.5v-.2z"/>
<path d="M529.1 210.3v.2l50-.2zM529.1 210.5h50v-.2z"/>
<path d="M579.1 210.5h2.5v-.2zM579.1 210.3v.2l2.5-.2z"/>
<path d="M529.1 227v.2l50-.2zM529.1 227.2h50v-.2z"/>
<path d="M529.1 243.7v.1l50-.1zM529.1 243.8h50v-.1z"/>
<path d="M529.1 243.8h50v-.1zM529.1 243.7v.1l50-.1z"/>
<path d="M17.6 260.3v.2l2.5-.2zM17.6 260.5h2.5v-.2z"/>
<path d="M529.1 260.5h50v-.2zM529.1 260.3v.2l50-.2z"/>
<path d="M529.1 260.5h50v-.2zM529.1 260.3v.2l50-.2z"/>
<path d="M529.1 277.2h50v-.2zM529.1 277v.2l50-.2z"/>
<path d="M529.1 260.5h50v-.2zM529.1 260.3v.2l50-.2z"/>
<path d="M529.1 260.5h50v-.2zM529.1 260.3v.2l50-.2z"/>
<path d="M579.1 260.5h2.5v-.2zM579.1 260.3v.2l2.5-.2z"/>
<path d="M529.1 293.8h50v-.1zM529.1 293.7v.1l50-.1z"/>
<path d="M529.1 293.8h50v-.1zM529.1 293.7v.1l50-.1z"/>
<path d="M17.6 310.3v.2l2.5-.2zM17.6 310.5h2.5v-.2z"/>
<path d="M529.1 315.5l50-.1zM529.1 315.4h50z"/>
<path d="M529.1 310.5h50v-.2zM529.1 310.3v.2l50-.2z"/>
<path d="M579.1 310.5h2.5v-.2zM579.1 310.3v.2l2.5-.2z"/>
<path d="M529.1 335.5l50-.1zM529.1 335.4h50z"/>
<path d="M529.1 330.5l50-.1zM529.1 330.4h50z"/>
<path d="M529.1 325.5l50-.1zM529.1 325.4h50z"/>
<path d="M529.1 320.5l50-.1zM529.1 320.4h50z"/>
<path d="M529.1 355.5l50-.1zM529.1 355.4h50z"/>
<path d="M529.1 350.5l50-.1zM529.1 350.4h50z"/>
<path d="M529.1 345.5l50-.1zM529.1 345.4h50z"/>
<path d="M529.1 340.5l50-.1zM529.1 340.4h50z"/>
<path d="M17.6 360.3v.2l2.5-.2zM17.6 360.5h2.5v-.2z"/>
<path d="M579.1 360.3v.2l2.5-.2zM579.1 360.5h2.5v-.2z"/>
<path d="M529.1 360.5h50v-.2zM529.1 360.3v.2l50-.2z"/>
<path d="M529.1 360.5h50v-.2zM529.1 360.3v.2l50-.2z"/>
<path d="M579.1 360.3v.2l2.5-.2zM579.1 360.5h2.5v-.2z"/>
<path d="M579.1 360.5h2.5v-.2zM579.1 360.3v.2l2.5-.2z"/>
<path d="M76 410.4l.2 2.5v-2.5zM76 410.4v2.5h.2z"/>
<path d="M126 410.4l.2 2.5v-2.5zM126 410.4v2.5h.2z"/>
<path d="M176 410.4l.2 2.5v-2.5zM176 410.4v2.5h.2z"/>
<path d="M226 410.4l.2 2.5v-2.5zM226 410.4v2.5h.2z"/>
<path d="M276 410.4l.2 2.5v-2.5zM276 410.4v2.5h.2z"/>
<path d="M326 410.4l.2 2.5v-2.5zM326 410.4v2.5h.2z"/>
<path d="M376 410.4l.2 2.5v-2.5zM376 410.4v2.5h.2z"/>
<path d="M426 410.4l.2 2.5v-2.5zM426 410.4v2.5h.2z"/>
<path d="M476 410.4l.2 2.5v-2.5zM476 410.4v2.5h.2z"/>
<path d="M526 410.4l.2 2.5v-2.5zM526 410.4v2.5h.2z"/>
<path d="M526 410.4l.2 2.5v-2.5zM526 410.4v2.5h.2z"/>
<path d="M536 410.4l.2 2.5v-2.5zM536 410.4v2.5h.2z"/>
<path d="M551 410.4l.2 2.5v-2.5zM551 410.4v2.5h.2z"/>
<path d="M576 410.4l.2 2.5v-2.5zM576 410.4v2.5h.2z"/>
<path d="M575.9 410.4l.5 2.5v-2.5zM575.9 410.4l.5 2.5h-.5z"/>
</g>
<g fill="none" stroke="#000" stroke-width=".27">
<path d="M19.9 11.2l.5 .5v398.5zM19.9 11.2l.5 399-.5 .5zM19.9 11.2h559.5l-559 .5zM20.4 11.7l559-.5-.5 .5zM76 8.9h.2v2.5zM76 8.9l.2 2.5h-.2zM126 8.9h.2v2.5zM126 8.9l.2 2.5h-.2zM176 8.9h.2v2.5zM176 8.9l.2 2.5h-.2zM226 8.9h.2v2.5zM226 8.9l.2 2.5h-.2z"/>
<path d="M276 8.9h.2v2.5zM276 8.9l.2 2.5h-.2zM326 8.9h.2v2.5zM326 8.9l.2 2.5h-.2zM376 8.9h.2v2.5zM376 8.9l.2 2.5h-.2zM426 8.9h.2v2.5zM426 8.9l.2 2.5h-.2zM476 8.9h.2v2.5zM476 8.9l.2 2.5h-.2zM526 8.9h.2v2.5zM526 8.9l.2 2.5h-.2z"/>
<path d="M576 8.9h.2v2.5zM576 8.9l.2 2.5h-.2zM578.9 11.7l.5 399-.5-.5zM578.9 11.7l.5-.5v399.5zM17.6 60.5l2.5-.2v.2zM17.6 60.3h2.5l-2.5 .2zM579.1 60.3h2.5l-2.5 .2zM579.1 60.5l2.5-.2v.2zM17.6 110.5l2.5-.2v.2zM17.6 110.3h2.5l-2.5 .2zM87 108.8h17.8M87 107l3.6 3.6"/>
<path d="M88.8 107v95M579.1 110.3h2.5l-2.5 .2zM579.1 110.5l2.5-.2v.2zM17.6 160.5l2.5-.2v.2zM17.6 160.3h2.5l-2.5 .2zM529.1 160.5l50-.2v.2zM529.1 160.3h50l-50 .2zM579.1 160.3h2.5l-2.5 .2zM579.1 160.5l2.5-.2v.2zM17.6 210.5l2.5-.2v.2zM17.6 210.3h2.5l-2.5 .2zM88.8 216.4v95"/>
<path d="M529.1 210.5l50-.2v.2zM529.1 210.3h50l-50 .2zM579.1 210.3h2.5l-2.5 .2zM579.1 210.5l2.5-.2v.2zM529.1 227.2l50-.2v.2zM529.1 227h50l-50 .2zM529.1 243.8l50-.1v.1zM529.1 243.7h50l-50 .1zM17.6 260.5l2.5-.2v.2zM17.6 260.3h2.5l-2.5 .2zM529.1 260.3h50l-50 .2zM529.1 260.5l50-.2v.2z"/>
<path d="M529.1 277h50l-50 .2zM529.1 277.2l50-.2v.2zM579.1 260.3h2.5l-2.5 .2zM579.1 260.5l2.5-.2v.2zM529.1 293.7h50l-50 .1zM529.1 293.8l50-.1v.1zM17.6 310.5l2.5-.2v.2zM17.6 310.3h2.5l-2.5 .2zM87 309.6h17.8M87 307.8l3.6 3.6M529.1 315.4h50zM529.1 315.5l50-.1z"/>
<path d="M529.1 310.3h50l-50 .2zM529.1 310.5l50-.2v.2zM579.1 310.3h2.5l-2.5 .2zM579.1 310.5l2.5-.2v.2zM529.1 335.4h50zM529.1 335.5l50-.1zM529.1 330.4h50zM529.1 330.5l50-.1zM529.1 325.4h50zM529.1 325.5l50-.1zM529.1 320.4h50zM529.1 320.5l50-.1z"/>
<path d="M529.1 355.4h50zM529.1 355.5l50-.1zM529.1 350.4h50zM529.1 350.5l50-.1zM529.1 345.4h50zM529.1 345.5l50-.1zM529.1 340.4h50zM529.1 340.5l50-.1zM17.6 360.5l2.5-.2v.2zM17.6 360.3h2.5l-2.5 .2zM529.1 360.3h50l-50 .2zM529.1 360.5l50-.2v.2z"/>
<path d="M579.1 360.3h2.5l-2.5 .2zM579.1 360.5l2.5-.2v.2zM349.7 397v2.1M19.9 410.7l559-.5 .5 .5zM20.4 410.2h558.5l-559 .5zM76 410.4h.2v2.5zM76 410.4l.2 2.5h-.2zM126 410.4h.2v2.5zM126 410.4l.2 2.5h-.2zM176 410.4h.2v2.5zM176 410.4l.2 2.5h-.2zM226 410.4h.2v2.5z"/>
<path d="M226 410.4l.2 2.5h-.2zM276 410.4h.2v2.5zM276 410.4l.2 2.5h-.2zM326 410.4h.2v2.5zM326 410.4l.2 2.5h-.2zM376 410.4h.2v2.5zM376 410.4l.2 2.5h-.2zM426 410.4h.2v2.5zM426 410.4l.2 2.5h-.2zM476 410.4h.2v2.5zM476 410.4l.2 2.5h-.2zM526 410.4h.2v2.5z"/>
<path d="M526 410.4l.2 2.5h-.2zM536 410.4h.2v2.5zM536 410.4l.2 2.5h-.2zM551 410.4h.2v2.5zM551 410.4l.2 2.5h-.2zM575.9 410.4h.5v2.5zM575.9 410.4l.5 2.5h-.5zM576 410.4h.2v2.5zM576 410.4l.2 2.5h-.2z"/>
</g>
<path d="M86.6 203.4v11.6h4.4zM86.6 203.4h4.4v11.6z" fill="#fff"/>
<path d="M86.6 203.4l4.4 11.6h-4.4zM86.6 203.4h4.4v11.6z" fill="none" stroke="#fff" stroke-width=".27"/>
<path d="M211 310.9v19M267.4 310.9v19M209.2 328.1h24.2M212.8 326.3l-3.6 3.6M244.9 328.1h24.3M269.2 326.3l-3.6 3.6" fill="none" stroke="#000" stroke-width=".27"/>
<path d="M234.8 325.9v4.4l8.7-4.4zM234.8 330.3l8.7-4.4v4.4z" fill="#fff"/>
<path d="M234.8 325.9h8.7l-8.7 4.4zM234.8 330.3l8.7-4.4v4.4z" fill="none" stroke="#fff" stroke-width=".27"/>
<path d="M308.6 310.9v28.4M368.6 310.9v28.4M306.8 337.5h26M310.4 335.7l-3.6 3.6M344.4 337.5h26M370.4 335.7l-3.6 3.6" fill="none" stroke="#000" stroke-width=".27"/>
<path d="M334.3 335.3v4.4l8.6-4.4zM334.3 339.7l8.6-4.4v4.4z" fill="#fff"/>
<path d="M334.3 335.3h8.6l-8.6 4.4zM334.3 339.7l8.6-4.4v4.4z" fill="none" stroke="#fff" stroke-width=".27"/>
<g fill="none" stroke="#000" stroke-width=".27">
<path d="M333 93.4l5.6-5.5v2.1a3.4 3.4 0 0 0-3.4 3.4 3.4 3.4 0 0 0 3.4 3.4v2.1zM338.6 90a3.4 3.4 0 0 1 3.4 3.4 3.4 3.4 0 0 1-3.4 3.4zM338.6 98.9v10M254.8 118a2.44 2.44 0 0 0 2.5 2.5h11.4a2.46 2.46 0 0 0 2.4-2.5M254.8 106.6v11.4v-11.4M254.8 106.6a2.44 2.44 0 0 1 2.5-2.4h11.4a2.44 2.44 0 0 1 2.4 2.4v11.4M271.1 112.3h23.1M441.1 163.3a3.4 3.4 0 0 1 2.4-1v6.9a3.4 3.4 0 0 1-3.1-2.2 3.4 3.4 0 0 1 .7-3.7zM443.5 171.3v9.9M443.5 160.2l5.6 5.5-5.6 5.6v-2.1a3.4 3.4 0 0 0 3.5-3.5 3.4 3.4 0 0 0-3.5-3.4zM364.4 250.9v9.3v-9.3M366.4 248.9a1.98 1.98 0 0 0-2 2"/>
<path d="M366.4 248.9h9.2M375.6 248.9a1.98 1.98 0 0 1 2 2v9.3a1.98 1.98 0 0 1-2 1.9h-9.2a1.98 1.98 0 0 1-2-1.9M377.6 255.6h23.1M441.1 251.5a3.4 3.4 0 0 1 2.4-1v6.8a3.4 3.4 0 0 1-3.1-2.1 3.4 3.4 0 0 1 .7-3.7zM443.5 242.4v6M443.5 248.4l5.6 5.5-5.6 5.5v-2.1a3.4 3.4 0 0 0 3.5-3.4 3.4 3.4 0 0 0-3.5-3.4zM338.6 309.7v10M333 325.2l5.6-5.5v2.1a3.4 3.4 0 0 0-3.4 3.4 3.4 3.4 0 0 0 3.4 3.4v2.1zM338.6 321.8a3.4 3.4 0 0 1 3.4 3.4 3.4 3.4 0 0 1-3.4 3.4z"/>
<circle cx="287.2" cy="112.3" r="7"/>
<circle cx="393.7" cy="255.5" r="7"/>
</g>
<path d="M333 93.4l5.6-5.5v2.1a3.4 3.4 0 0 0-3.4 3.4 3.4 3.4 0 0 0 3.4 3.4v2.1zM443.5 160.2l5.6 5.5-5.6 5.6v-2.1a3.4 3.4 0 0 0 3.5-3.5 3.4 3.4 0 0 0-3.5-3.4zM443.5 248.4l5.6 5.5-5.6 5.5v-2.1a3.4 3.4 0 0 0 3.5-3.4 3.4 3.4 0 0 0-3.5-3.4zM333 325.2l5.6-5.5v2.1a3.4 3.4 0 0 0-3.4 3.4 3.4 3.4 0 0 0 3.4 3.4v2.1z" fill="#000"/>
<text font-size="13.4" x="538.1" y="390.2">A734</text>
<g font-size="5">
<text x="531.9" y="188.1">METOD 090.276.94</text>
<text x="90.6" y="214.7" transform="rotate(-90 90.6 214.7)">2008</text>
<text x="235" y="329.8">564</text>
<text x="334.4" y="339.2">600</text>
</g>
<g font-size="4.2">
<text x="106" y="102.3">VISTA FRONTALE</text>
<text x="210.9" y="102.4">VISTA POSTERIORE</text>
<text x="348.7" y="102.4">VISTA LATERALE</text>
<text x="455.5" y="173.1">VISTA SUPERIORE</text>
</g>
<g font-size="2.8">
<text x="282.3" y="110.3">PART.1</text>
<text x="284.1" y="116.2">A735</text>
<text x="388.8" y="253.6">PART.2</text>
<text x="390.6" y="259.4">A732</text>
</g>
<g font-size="2.5">
<text x="45.8" y="10.3">1</text>
<text x="100.4" y="10.3">2</text>
<text x="150.4" y="10.3">3</text>
<text x="200.4" y="10.3">4</text>
<text x="250.4" y="10.3">5</text>
<text x="300.4" y="10.3">6</text>
<text x="350.4" y="10.3">7</text>
<text x="400.4" y="10.3">8</text>
<text x="450.4" y="10.3">9</text>
<text x="499.7" y="10.3">10</text>
<text x="549.7" y="10.3">11</text>
<text x="17.4" y="36.3">A</text>
<text x="580.2" y="36.3">A</text>
<text x="17.4" y="86.3">B</text>
<text x="580.1" y="86.3">B</text>
<text x="17.3" y="136.3">C</text>
<text x="580.1" y="136.3">C</text>
<text x="529.9" y="153.4">POLITECNICO DI MILANO</text>
<text x="530" y="159.4">C.L. DESIGN DEGLI INTERNI</text>
<text x="530" y="156.4">SCUOLA DEL DESIGN</text>
<text x="530.1" y="163.2">PROGETTO:</text>
<text x="17.3" y="186.3">D</text>
<text x="580.1" y="186.3">D</text>
<text x="530.1" y="213.2">CORSO:</text>
<text x="540.5" y="215.1">STRUMENTI E METODI</text>
<text x="544.2" y="218.1">DEL PROGETTO</text>
<text x="530.1" y="229.9">DOCENTE:</text>
<text x="17.4" y="236.3">E</text>
<text x="542.6" y="236.3">MARCO FERRARA</text>
<text x="580.1" y="236.3">E</text>
<text x="530.1" y="246.5">STUDENTI:</text>
<text x="541" y="253">NICOLO' CORBASCIO</text>
<text x="530.1" y="263.2">OGGETTO:</text>
<text x="541.4" y="267.9">MOBILE BASE ALTO</text>
<text x="541.3" y="270.9">CON RIPIANI METOD</text>
<text x="530.1" y="279.9">NOTE:</text>
<text x="17.5" y="286.3">F</text>
<text x="546.9" y="286.3">PROSPETTI</text>
<text x="580.2" y="286.3">F</text>
<text x="530.1" y="296.5">NOME FILE:</text>
<text x="539.5" y="302.5">METOD_090.276.94.dwg</text>
<text x="530" y="313.8">VERS</text>
<text x="569.6" y="313.8">DATA</text>
<text x="17.2" y="336.3">G</text>
<text x="580.1" y="336.3">G</text>
<text x="530.1" y="358.8">A</text>
<text x="563.7" y="358.8">2017.08.31</text>
<text x="530.1" y="363.3">TAVOLA NO.:</text>
<text x="566.3" y="363.3">2 DI</text>
<text x="573.4" y="363.3">3</text>
<text x="17.3" y="386.3">H</text>
<text x="580.1" y="386.3">H</text>
<text x="530.1" y="405.9">DATA:</text>
<text x="540.1" y="405.8">2017/09/05</text>
<text x="555.1" y="405.8">SCALA:</text>
<text x="569.7" y="405.8">1:10</text>
<text x="15.1" y="410.7" transform="rotate(-90 15.1 410.7)">DIRECTORY: C:\USERS\NICOLÒ\DESKTOP\QM-S_4_CUCINA\METOD_090.276.94.DWG | PLOTTED ON: 2017.04.11 | BY USER: 869709 , 872553 , 872328</text>
<text x="43.9" y="413.8">1</text>
<text x="100.4" y="413.8">2</text>
<text x="150.4" y="413.8">3</text>
<text x="200.4" y="413.8">4</text>
<text x="250.4" y="413.8">5</text>
<text x="300.4" y="413.8">6</text>
<text x="350.4" y="413.8">7</text>
<text x="400.4" y="413.8">8</text>
<text x="450.4" y="413.8">9</text>
<text x="499.7" y="413.8">10</text>
<text x="526.6" y="412.9">0</text>
<text x="530" y="408.8">REV:</text>
<text x="536.6" y="412.9">10cm</text>
<text x="540.1" y="408.8">A</text>
<text x="551.6" y="412.9">25cm</text>
<text x="555.1" y="408.8">FORMATO:</text>
<text x="569.5" y="412.9">50cm</text>
<text x="571.5" y="408.8">A2</text>
</g>
<g font-size="2.4">
<text x="338" y="94.2" transform="rotate(-90 338 94.2)">A</text>
<text x="444.1" y="165" transform="rotate(90 444.1 165)">B</text>
<text x="444.1" y="253.2" transform="rotate(90 444.1 253.2)">B</text>
<text x="338" y="326" transform="rotate(-90 338 326)">A</text>
</g>
<g font-size="2.3">
<text x="340.6" y="96.1" transform="rotate(-90 340.6 96.1)">A735</text>
<text x="441.5" y="163" transform="rotate(90 441.5 163)">A735</text>
<text x="441.5" y="251.2" transform="rotate(90 441.5 251.2)">A735</text>
<text x="340.6" y="327.9" transform="rotate(-90 340.6 327.9)">A735</text>
</g>
</svg>
